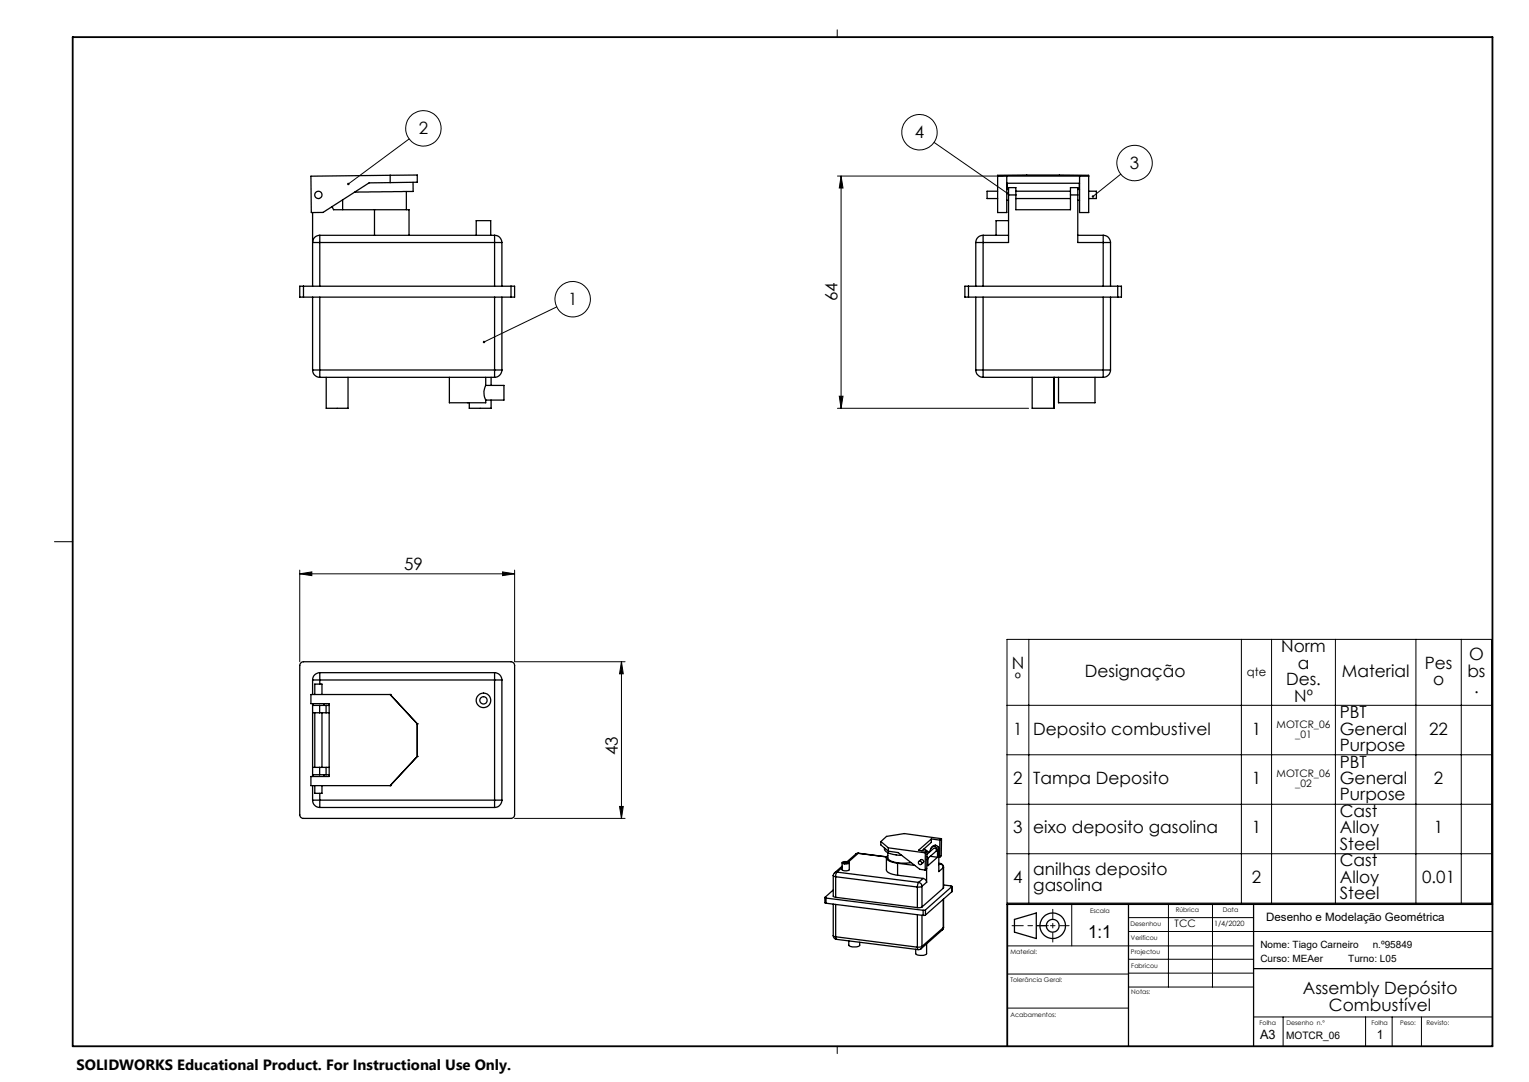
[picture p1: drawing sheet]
<svg xmlns="http://www.w3.org/2000/svg" width="420mm" height="297mm" viewBox="0 0 420 297" stroke-linecap="round" stroke-linejoin="round" font-family="sans-serif">
<g fill="none" stroke="#000" stroke-width=".27">
<path d="M230 8.2v2M112.4 38.1l-16.7 12.4M256.6 39.1l20.1 14M230 48.3h45.6M231 48.3v63.8M231 48.3l.6 3.3h-1.1zM307.9 47.8l-7.7 6.1M152.9 84.2l-19.9 9.7M230 112.1h52.5M230.5 108.8h1.1l-.6 3.3zM15 148.7h5M82.3 157.5l3.4-.5v1z"/>
<path d="M82.3 156.5v25.1M82.3 157.5h59.1M138 157l3.4 .5-3.4 .5zM141.4 156.5v25.1h30.3M276.6 175.5h133.1v72.4h-133.1zM282.6 175.5v72.4M341 175.5v72.4M349.3 175.5v72.4M366.8 175.5v72.4M388.9 175.5v72.4M401.4 175.5v72.4M170.7 181.6l.5 3.4h-1z"/>
<path d="M170.7 181.6v43M276.6 193.6h133.1M276.6 207.2h133.1M141.4 224.6h30.3M170.2 221.4h1l-.5 3.2zM276.6 220.8h133.1M276.6 234.3h133.1M276.7 259.6h67.6M294.4 248.2v11.4M310 251.9h34.3M310 255.7h100M321 248.2v22.7"/>
<path d="M333.1 248.2v22.7M276.7 276.7h33.3M276.7 267.4h33.3M310 270.9h34.3M310 263.3h34.3M310 267.1h34.3M344.3 279.1h65.5M352.5 279.1v8M375.1 279.1v8M382.4 279.1v8M390.5 279.1v8M230 287.2v2"/>
<circle cx="116.3" cy="35.2" r="4.9"/>
<circle cx="252.6" cy="36.3" r="4.9"/>
<circle cx="311.7" cy="44.7" r="4.9"/>
<circle cx="157.3" cy="82.1" r="4.9"/>
</g>
<g fill="none" stroke="#000" stroke-width=".35">
<path d="M85.4 48.4l29.2-.4v2l-13.2 .2-12.7 8.1h-3.2zM85.9 58.3v20.3M91.2 56.7l.4 .9h11.3M94.1 54.9v2.7M102.9 57.6h9.5v7M102.9 57.6v7M107.2 48.1v2M111.6 52.6v5M113.5 50.1v2.5l-16.1 .1M274 52.5h-2.9v2h2.9M274 48.4h25M276.5 55h.5"/>
<path d="M276.5 52h.5M276.5 48.3v10h-2.5v-10.2l8-.1 17 .1v10.2h-2.5v-10M276.5 50.3h20M276.6 50.3v1.7M277 53.5v-2h2v2M277 53.5v13.1h-6.9M277 53.5h2M279 53.5v4.1h15v-4.1M279 52.5h15M279 54.5h15M294 53.5v-2h2.1v2M294 53.5h2.1"/>
<path d="M296.1 53.5v13.1h6.9M296.1 55h.4M296.1 52h.4M296.5 50.3v1.7M299 52.5h2.2v2h-2.2M83.4 78.6h-1.1v3h1.1M83.4 78.6v3M83.4 78.6h57M87.8 64.6a1.87 1.87 0 0 0-1.9 2h1.9M87.8 64.6v2M87.8 66.6v12M87.8 66.6h48.1"/>
<path d="M87.8 64.6h48.1M130.8 64.6v-4h4v4M135.9 64.6a1.99 1.99 0 0 1 2 2M135.9 66.6h2M135.9 64.6v2M135.9 66.6v12M137.9 66.6v12M140.4 78.6h1v3h-1M140.4 78.6v3M266 78.6h-1v3h1M266 78.6h41M266 78.6v3"/>
<path d="M268 66.6h2.1M268 66.6v12M270.1 64.6a1.99 1.99 0 0 0-2.1 2M270.1 64.6v2M270.1 64.6h6.9M270.1 66.6v12M277 60.6h-3.4v4M296.1 64.6h6.9M303 64.6v2M303 66.6h2M303 64.6a1.99 1.99 0 0 1 2 2M303 66.6v12"/>
<path d="M305 66.6v12M307 78.6h1v3h-1M307 78.6v3M83.4 81.6h57M85.9 81.6v20M87.8 81.6v20M135.9 81.6v20M137.9 81.6v20M266 81.6h41M268 81.6v20M270.1 81.6v20M303 81.6v20"/>
<path d="M305 81.6v20M85.9 101.6a1.99 1.99 0 0 0 1.9 2M85.9 101.6h1.9M87.8 101.6v2M87.8 101.6h48.1M87.8 103.6h48.1M89.6 103.6v8.5h6v-8.5M123.4 103.6v7h10v-.8M133.4 105.8a4.1 4.1 0 0 0 0 4M133.4 105.8h5v4h-5M133.4 103.6v2.2M134.9 109.8v2.3h-6v-1.5"/>
<path d="M134.9 103.6v2.2M135.9 101.6v2M135.9 101.6h2M137.9 101.6a2.05 2.05 0 0 1-2 2M268 101.6h2.1M268 101.6a2.05 2.05 0 0 0 2.1 2M270.1 101.6v2M270.1 101.6h32.9M270.1 103.6h32.9M283.5 103.6v8.5h6M289.5 103.6v8.5M289.6 103.6l-.1 8.5"/>
<path d="M290.8 103.6v7h10v-7M303 101.6v2M303 101.6h2M305 101.6a2.05 2.05 0 0 1-2 2M82.8 181.8l.6-.2h57a1.02 1.02 0 0 1 1 1.1v41a.96 .96 0 0 1-1 .9h-57a1.02 1.02 0 0 1-1.1-.9v-41zM85.9 193.6h1.9M85.9 195.6h1.9M85.9 186.7h1.9M85.9 186.7v3.9M85.9 193.1v20M86 193.1v.5M86.5 190.6v-2.8h1.9v2.8"/>
<path d="M86.5 195.6v15M87.8 195.6h1.8M87.8 193.6h1.8M87.8 193.6v2M87.8 184.6v2.1M87.8 184.6a1.99 1.99 0 0 0-1.9 2.1M87.8 186.7v1.1M87.8 184.6h48.1M87.8 186.7h48.1M88.4 195.6v15M89 193.1v.5M89.6 193.6v2"/>
<path d="M89.6 195.6h.8M89.6 193.6h.8M107.2 190.6h.1M107.2 190.6l7.4 8.1M107.2 190.6h-21.8v2.5h5v20h-5v2.5h21.8M114.6 198.7h.1M114.6 198.7v8.9M135.9 186.7h2M135.9 184.6v2.1M135.9 184.6a2.05 2.05 0 0 1 2 2.1M135.9 186.7v32.9M137.9 186.7v32.9"/>
<path d="M85.9 212.7h1.9M85.9 210.6h1.9M85.9 219.6h1.9M85.9 219.6a1.99 1.99 0 0 0 1.9 2M85.9 215.6v4M86 212.7v.4M86.5 215.6v2.2h1.9v-2.2M87.8 212.7h1.8M87.8 210.6h1.8M87.8 210.6v2.1M87.8 219.6v2M87.8 217.8v1.8"/>
<path d="M87.8 219.6h48.1M89 212.7v.4M89.6 210.6v2.1M89.6 212.7h.8M89.6 210.6h.8M107.2 215.6h.1M114.6 207.6h.1M114.6 207.6l-7.4 8M135.9 219.6h2M135.9 219.6v2M137.9 219.6a2.05 2.05 0 0 1-2 2M87.8 221.6h48.1"/>
<path d="M229.2 239.6l-.3 .7M229.9 239.4l-.3 .5v.8M229.9 239.4l-.7 .2M229.9 239.4l22.4 2.8M231.3 236.8v2l.8 .2 1.2-.2v-2M231.3 237.8l-2.1 1.8M231.3 238.2l-1.4 1.2M231.4 236.6l.9-.1a.57 .57 0 0 1 .9 .5l-1 .1a.54 .54 0 0 1-.8-.4zM231.8 236.7h.2a.46 .46 0 0 1 .8 .2l-.2 .1a.46 .46 0 0 1-.8-.3zM235.1 234.5l-2.4 2M235.7 234.2l-.6 .3M235.7 234.2l-2.7 2.4"/>
<path d="M235.8 234.2l-.7 .3M235.8 234.2h-.1M235.8 234.2l7.8 1-7.9-1M242 231l2 1.7M242 231l-.1 .9 2.1 1.7M243 232.8a1.79 1.79 0 0 0 1.9 1.6l2.8 .4M243.5 235.5v3.3a2.15 2.15 0 0 0 2.2 1.3l.9 .1M243.9 234.8a.76 .76 0 0 0-.4 .8 .76 .76 0 0 0 .6 .7l2.5 .7M243.9 234v1.5a2.93 2.93 0 0 0 2.8 1.4l3.6-.1M244 232.7l10.2 1.4M244 233.6l2.7 .4 6 4.6 1.4 .2M244 232.7v.9"/>
<path d="M246.6 237v3.2M246.6 237l4.7 .6M252.4 236.5l.5-.5a.51 .51 0 0 1 .7 .1 .51 .51 0 0 1 0 .7l-.6 .4M253.9 233l1.3 1M254.2 234.1l-.1 4.7M254.5 238.5v3.7M254.6 235.1l.3 .6M254.6 234.5l1.8-1.6a.52 .52 0 0 1 .7 .1 .52 .52 0 0 1 0 .7l-2.3 2M254.6 233.7l-.4 .4M254.6 233.7v4.7l-.5 .4M254.9 235.7l-.3 .3M255.5 235.1l2 .2"/>
<path d="M255.8 230.3l2.4 .3M255.8 230.3l-3.5 3.1 2.3 .3M255.8 230.3v.9l-2.6 2.3M256.6 232.3l-.7 .3-.6 1.3M256.6 232.3a1.11 1.11 0 0 1 .9 1.1M257 232a1.11 1.11 0 0 1 .9 1.1M257 232l-.4 .1-.6 .4M257 232l-.4 .3M257.5 235.3l-2.6 2.3v-1.9M257.5 233.4v1.9M257.6 232.3l.3 .6v.3M257.9 237h.4"/>
<path d="M257.9 235.3h.2M257.9 233.1l-.4 .3M257.9 233.1v6.2l1.2-1.1M257.9 237l.3 .1M258.2 237.1a1.1 1.1 0 0 1 .9 1.1M258.2 230.6l-.1 4.7M258.2 237.1l-.3 .2M258.3 237a1.04 1.04 0 0 1 .9 1M258.3 237l-.1 .1M258.6 230.2l-10.2-1.4-4.9 .8-1.5 1.4M258.6 230.2l-.4 .4M258.6 230.2v4.7l-.5 .4"/>
<path d="M259.1 238.2v5.6M259.2 238l-.1 5.8M259.2 238l-.1 .2M226.6 246.3v1.5l.3 .1M226.6 246.3l.3 .2M226.9 246.5l26.7 3.4M226.9 246.5v1.4M226.9 247.9l26.7 3.4M228.9 256.9a1.04 1.04 0 0 0 .9 .9M228.9 240.3v5.7l.7 .3M228.9 240.3l.7 .4M228.9 256.9l.7 .2"/>
<path d="M228.9 248.2v8.7M228.9 244.3l-2.3 2M229.6 257.1l.2 .7M229.6 240.7l22.4 2.8M229.6 246.3l22.4 2.8M229.6 240.7v5.6M229.6 248.2v8.9M229.6 257.1l22.4 2.9M229.8 257.8l22.4 2.9M233.2 258.3v1.1a2.52 2.52 0 0 0 2.9 0v-.7M246.6 240.2l7 .9M252 260l.2 .7"/>
<path d="M252 243.5v5.6M252 251.1v8.9M252.3 242.2l-.3 1.3M252.3 242.2a1.1 1.1 0 0 1 1 1.1M253.3 243.3l-1.3 .2M253.3 249l-1.3 .1M253.3 259.8l-1.3 .2M253.3 259.8l-.3 .6M253.3 243.3v5.7M253.3 251.2v8.6M253.6 241.1a1.18 1.18 0 0 1 .9 1.1M253.6 249.9v1.4"/>
<path d="M253.6 241.1l-1.3 1.1M254.2 249.8l-.6 .1M254.2 251.2l-.6 .1M254.2 249.8v1.4M254.5 259.1v2.7a2.52 2.52 0 0 1-3 0v-1.2M254.5 242.2l-1.2 1.1M258.8 255.3l-5.8 5.1M259.1 254.6l-.3 .7M259.1 246.9v7.7M259.1 243.8l-5.8 5.2M259.1 254.6l-5.8 5.2M259.2 254.5l-.4 .8"/>
<path d="M259.2 242.9l2.1 .3 .1 .2M259.2 254.5l-.1 .1M259.2 246.8v7.7M261.4 243.4l-7.2 6.4M261.4 243.4v1.4M261.4 244.8l-7.2 6.4M261.5 243.3l-.1 1.5M278.7 252.4l6-1.8v7l-6-1.7zM310 248.2v38.9M344.3 248.2v38.9M253 260.4l-.8 .3M344.3 265.9h65.5"/>
<circle cx="87.5" cy="53.5" r="1.01"/>
<circle cx="132.8" cy="192.2" r="1"/>
<circle cx="132.8" cy="192.3" r="2"/>
<circle cx="252.7" cy="236.8" r=".48"/>
<circle cx="289.2" cy="254.1" r="1.75"/>
<circle cx="289.2" cy="254.1" r="3.5"/>
</g>
<path d="M284.7 254.1h9M289.2 249.6v9" fill="none" stroke="#000" stroke-width=".27" stroke-dasharray="6.3 1.3 1.3 1.3" stroke-dashoffset="3.8"/>
<path d="M288 254.1h-10" fill="none" stroke="#000" stroke-width=".27" stroke-dasharray="6.3 1.3 1.3 1.3" stroke-dashoffset="3.3"/>
<path d="M20 10.2h390v277h-390zM410 248.2h-133.3v38.9" fill="none" stroke="#000" stroke-width=".5"/>
<g fill="#000">
<path d="M95.4 50.3v.4l.3-.2-.3 .2a.35 .35 0 0 0 .5 .1 .35 .35 0 0 0 0-.5 .35 .35 0 0 0-.5 0zM132.7 93.6l-.1 .4 .4-.1-.4 .1a.34 .34 0 0 0 .5 .2 .34 .34 0 0 0 .1-.5 .34 .34 0 0 0-.5-.1zM299.9 53.8l.1 .3 .2-.2-.2 .2a.34 .34 0 0 0 .5 .1 .34 .34 0 0 0-.1-.5 .34 .34 0 0 0-.5 .1zM276.5 52.8l-.1 .4 .5 .1-.2-.2 .3 .2-.1-.5z"/>
<path d="M230.5 108.8h1.1l-.6 3.3zM231 48.3l.6 3.3h-1.1z"/>
<path d="M82.3 157.5l3.4-.5v1zM138 157l3.4 .5-3.4 .5z"/>
<path d="M170.7 181.6l.5 3.4h-1zM170.2 221.4h1l-.5 3.2z"/>
</g>
<text font-size="4.9" x="298.9" y="257.4">1:1</text>
<g font-size="4.7">
<text x="115" y="36.9">2</text>
<text x="251.3" y="37.9">4</text>
<text x="310.4" y="46.4">3</text>
<text x="156" y="83.8">1</text>
<text x="230" y="82.7" transform="rotate(-90 230 82.7)">64</text>
<text x="111" y="156.5">59</text>
<text x="351.9" y="179">Norm</text>
<text x="277.9" y="183.5">N</text>
<text x="298" y="185.8">Designação</text>
<text x="356.5" y="183.5">a</text>
<text x="368.6" y="185.8">Material</text>
<text x="391.4" y="183.5">Pes</text>
<text x="403.1" y="185.8">bs</text>
<text x="403.5" y="181.3">O</text>
<text x="278.8" y="188">º</text>
<text x="353.3" y="188">Des.</text>
<text x="393.7" y="188">o</text>
<text x="404.9" y="190.3">.</text>
<text x="355.5" y="192.6">Nº</text>
<text x="368" y="197.1">PBT</text>
<text x="278.3" y="201.6">1</text>
<text x="283.8" y="201.6">Deposito combustivel</text>
<text x="343.9" y="201.6">1</text>
<text x="368" y="201.6">General</text>
<text x="392.6" y="201.6">22</text>
<text x="169.7" y="207.3" transform="rotate(-90 169.7 207.3)">43</text>
<text x="368" y="206.1">Purpose</text>
<text x="278.3" y="215.2">2</text>
<text x="283.8" y="215.2">Tampa Deposito</text>
<text x="343.9" y="215.2">1</text>
<text x="368" y="210.7">PBT</text>
<text x="368" y="215.2">General</text>
<text x="393.9" y="215.2">2</text>
<text x="368" y="219.7">Purpose</text>
<text x="368" y="224.2">Cast</text>
<text x="278.3" y="228.8">3</text>
<text x="283.8" y="228.8">eixo deposito gasolina</text>
<text x="343.9" y="228.8">1</text>
<text x="368" y="228.8">Alloy</text>
<text x="368" y="233.3">Steel</text>
<text x="393.9" y="228.8">1</text>
<text x="368" y="237.8">Cast</text>
<text x="278.3" y="242.4">4</text>
<text x="283.8" y="240.1">anilhas deposito</text>
<text x="283.8" y="244.6">gasolina</text>
<text x="343.9" y="242.4">2</text>
<text x="368" y="242.4">Alloy</text>
<text x="390.7" y="242.4">0.01</text>
<text x="368" y="246.9">Steel</text>
<text x="357.9" y="272.9">Assembly Depósito</text>
<text x="365.1" y="277.4">Combustível</text>
</g>
<text font-size="4.1" x="21" y="293.7">SOLIDWORKS Educational Product. For Instructional Use Only.</text>
<g font-size="3.5">
<text x="346.1" y="285.2">A3</text>
<text x="378.2" y="285.2">1</text>
</g>
<g font-size="3.2">
<text x="342.5" y="185.4">qte</text>
<text x="347.8" y="252.9">Desenho e Modelação Geométrica</text>
</g>
<g font-size="2.8">
<text x="350.7" y="199.8">MOTCR_06</text>
<text x="355.8" y="202.6">_01</text>
<text x="350.7" y="213.3">MOTCR_06</text>
<text x="355.8" y="216.2">_02</text>
<text x="322.7" y="254.4">TCC</text>
<text x="353.3" y="285.2">MOTCR_06</text>
</g>
<g font-size="2.7">
<text x="346.2" y="264">Curso: MEAer</text>
<text x="346.2" y="260.2">Nome: Tiago Carneiro</text>
<text x="370.3" y="264">Turno: L05</text>
<text x="377.1" y="260.2">n.º95849</text>
</g>
<text font-size="2" x="333.5" y="254.3">1/4/2020</text>
<g font-size="1.8">
<text x="299.4" y="250.5">Escala</text>
<text x="322.9" y="250.4">Rúbrica</text>
<text x="335.9" y="250.4">Data</text>
<text x="310.5" y="254.3">Desenhou</text>
<text x="277.6" y="261.8">Material:</text>
<text x="310.7" y="258.1">Verificou</text>
<text x="310.7" y="261.8">Projectou</text>
<text x="277.6" y="269.6">Tolerância Geral:</text>
<text x="310.8" y="265.6">Fabricou</text>
<text x="310.8" y="272.9">Notas:</text>
<text x="277.6" y="279.3">Acabamentos:</text>
<text x="346" y="281.4">Folha</text>
<text x="353.4" y="281.4">Desenho n.º</text>
<text x="376.7" y="281.4">Folha</text>
<text x="384.6" y="281.4">Peso:</text>
<text x="391.8" y="281.4">Revisto:</text>
</g>
</svg>
